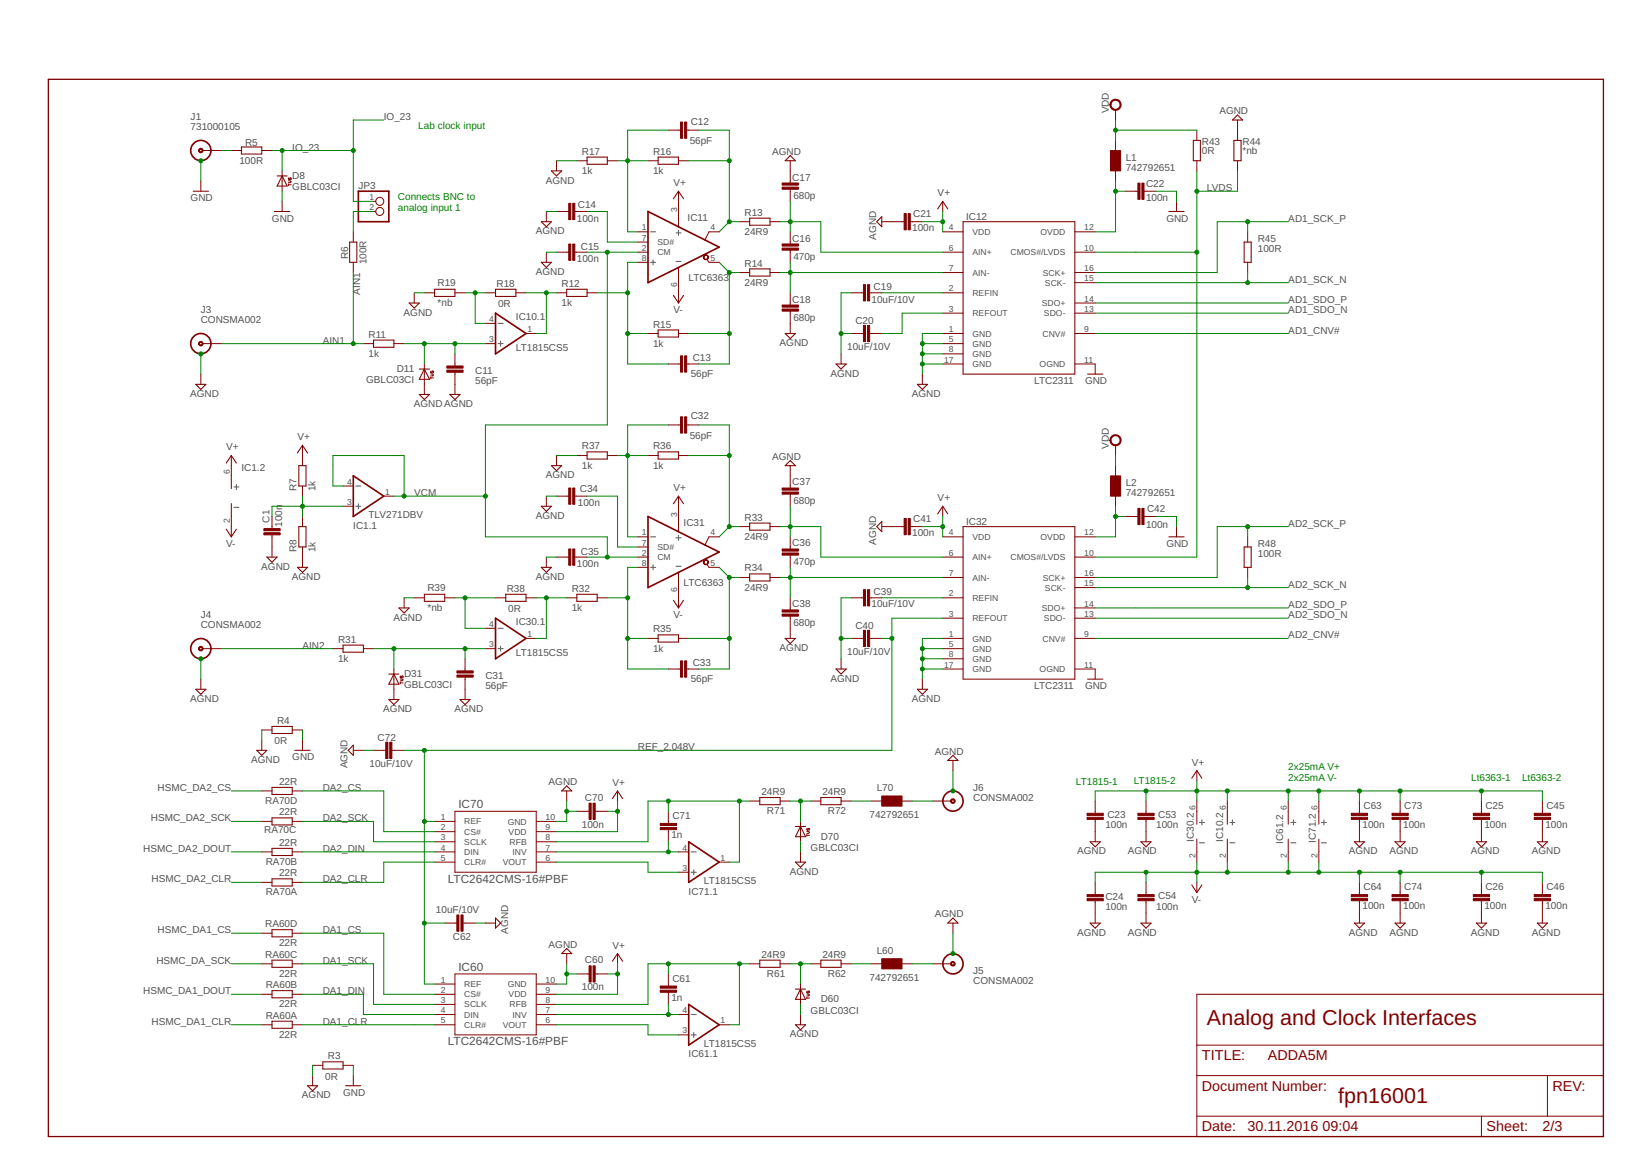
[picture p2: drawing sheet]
<svg xmlns="http://www.w3.org/2000/svg" width="297mm" height="210mm" viewBox="0 0 297 210" stroke-linecap="round" stroke-linejoin="round" font-family="sans-serif">
<g fill="none" stroke="#505050" stroke-width=".18">
<path d="M89.6 58.2h.9M117.1 41.7h.9M117.1 47.2h.9M117.5 46.7v.9M121.6 41.9h.9M121.6 47h.9M122.1 41.4v.9M89.6 61.8h.9M90.1 61.4v.9M42.1 91.2h.9M42.1 87.6h.9M42.5 87.1v1"/>
<path d="M64 91.1h.9M64 87.4h.9M64.5 90.6v.9M117.1 96.6h.9M121.6 96.7h.9M122.1 96.3v.9M89.6 116.7h.9M89.6 113h.9M90.1 116.2v.9M117.1 102h.9M117.5 101.6v.9M121.6 101.9h.9"/>
<path d="M124.4 156.9h.9M124.4 153.2h.9M124.8 156.4v1M215.8 151.6h.9M215.8 147.9h.9M216.2 147.5v.9M221.3 151.6h.9M221.3 147.9h.9M221.7 147.5v.9M232.2 151.6h1M232.2 147.9h1M232.7 147.5v.9"/>
<path d="M237.7 151.6h.9M237.7 147.9h.9M238.2 147.5v.9M124.4 186.1h.9M124.4 182.5h.9M124.8 185.7v.9"/>
</g>
<g fill="none" stroke="#800000" stroke-width=".18">
<path d="M200.7 19.8v1.8M36.1 32.6v1.8M36.4 27.1h3.4M41.6 27.1h1.8M47.1 27.1h1.8M50.8 30.7v3.7M50.8 36.2v1.8M51.9 33.2h.5M51.9 33.1v.3M51.9 32.5h.3l.2 .2-.2 .2h-.3M52 32l-.1 .2 .2 .1 .2-.3v.3M67.2 38h.4"/>
<path d="M67.2 36.2h.4M98.3 38v1.9M100.1 28.9v1.8M100.1 38h2.2M103.4 38h2.2M103.8 28.9h1.8M109.3 28.9h1.8M116.6 28.9h1.8M120.2 23.4h2.2M122.1 34.4v6.4M122.1 28.9h1.8M123.5 23.4h2.2"/>
<path d="M133 39.9h1.9M138.5 39.9h1.9M142.2 28.9v4M142.2 34v2.2M158.6 39.9h4.1M163.8 39.9h2.1M169.6 36.2v1.8M200.7 25.3v1.8M200.7 30.7v1.9M202.5 34.4h2.2M205.8 34.4h2.2M211.7 36.2v1.8"/>
<path d="M215.3 23.4v1.9M215.3 28.9v1.8M222.7 21.6v3.7M222.7 28.9v1.8M63.6 41.7v1.8M63.6 47.2v1.8M74.5 52.7v1.8M76.3 52.7h1.9M81.9 52.7h1.8M87.3 52.7h1.9M87.3 58.2h1.9M92.8 52.7h1.8"/>
<path d="M94.6 60h1.9M98.3 45.4v1.8M100.1 45.4h2.2M100.1 52.7h1.9M103.4 45.4h2.2M105.6 52.7h1.8M114.8 45.4h1.8M114.8 41.7h1.8M114.8 47.2h1.8M114.8 43.5h1.8M116.6 60h1.8M122.1 60h1.8"/>
<path d="M122.1 48.1v6.4M127.2 46.6l.4 .6h1.8M129.4 41.7h-1.8l-.8 1.5M133 49h1.9M138.5 49h1.9M142.2 41.7v2.2M142.2 45v2.2M142.2 52.7v2.2M142.2 56v4M153.2 52.7h2.1M153.2 60h2.1M156.4 52.7h2.2"/>
<path d="M156.4 60h2.2M169.6 45.4h3.7M169.6 49h3.7M169.6 52.7h3.7M169.6 56.3h3.7M169.6 60h3.7M169.6 41.7h3.7M193.4 45.4h3.6M193.4 49h3.6M193.4 56.3h3.6M193.4 60h3.6M193.4 41.7h3.6"/>
<path d="M193.4 50.8h3.6M193.4 54.5h3.6M224.5 41.7v1.8M224.5 47.2v1.8M36.1 67.3v1.8M36.4 61.8h3.4M65.4 61.8h1.8M70.9 61.8h1.8M76.3 65.5v5.5M77.5 68h.5M77.5 67.8v.3M77.5 67.3h.3l.2 .1-.2 .2h-.3"/>
<path d="M77.6 66.7v.4l.2-.4 .2 .1-.1 .3M81.9 63.6v2.2M81.9 66.9v4.1M87.3 61.8h1.9M120.2 65.5h2.2M120.2 76.4h2.2M123.5 65.5h2.2M123.5 76.4h2.2M151.3 63.6v1.9M165.9 67.3v1.8M169.6 61.8h3.7M169.6 63.6h3.7"/>
<path d="M169.6 65.5h3.7M193.4 65.5h3.6v1.8M41.6 81.9v6M41.6 90.6v6M48.9 92.9v2.2M48.9 96.2v4M54.4 80.1v3.7M54.4 87.4v1.8M54.4 92.9v1.8M54.4 98.4v3.6M61.7 91.1h1.9M61.7 87.4h1.9"/>
<path d="M69 89.2h1.9M98.3 89.2v1.9M100.1 81.9v1.9M100.1 89.2h2.2M103.4 89.2h2.2M103.8 81.9h1.8M109.3 81.9h1.8M114.8 96.6h1.8M114.8 98.4h1.8M116.6 81.9h1.8M122.1 89.2v6.4M122.1 81.9h1.8"/>
<path d="M129.4 96.6h-1.8l-.8 1.4M133 94.7h1.9M138.5 94.7h1.9M142.2 83.8v4M142.2 88.9v2.2M142.2 96.6v2.1M142.2 99.8v2.2M158.6 94.7h4.1M163.8 94.7h2.1M169.6 91.1v1.8M169.6 96.6h3.7M193.4 96.6h3.6"/>
<path d="M200.7 80.1v1.8M200.7 83.8v1.8M200.7 89.2v1.9M202.5 92.9h2.2M205.8 92.9h2.2M211.7 94.7v1.9M224.5 96.6v1.8M36.4 116.7h3.4M59.9 116.7h1.8M65.4 116.7h1.8M72.7 107.5v1.8M74.5 107.5h1.8"/>
<path d="M80 107.5h1.9M83.7 118.5v2.2M87.3 116.7h1.9M87.3 113h1.9M89.2 107.5h1.8M94.6 107.5h1.9M94.6 114.8h1.9M98.3 100.2v1.8M100.1 100.2h2.2M102 107.5h1.8M103.4 100.2h2.2M107.4 107.5h1.9"/>
<path d="M114.8 100.2h1.8M114.8 102h1.8M116.6 114.8h1.8M122.1 103v6.3M122.1 114.8h1.8M127.2 101.5l.4 .5h1.8M133 103.9h1.9M138.5 103.9h1.9M142.2 107.5v2.2M142.2 110.8v4M151.3 118.5v1.8M153.2 107.5h2.1"/>
<path d="M153.2 114.8h2.1M156.4 107.5h2.2M156.4 114.8h2.2M169.6 116.7h3.7M169.6 100.2h3.7M169.6 103.9h3.7M169.6 107.5h3.7M169.6 111.2h3.7M169.6 114.8h3.7M169.6 118.5h3.7M193.4 100.2h3.6M193.4 103.9h3.6"/>
<path d="M193.4 111.2h3.6M193.4 114.8h3.6M193.4 105.7h3.6M193.4 109.3h3.6M224.5 102v1.9M36.1 122.2v1.8M47.1 133.1v1.9M47.1 131.3h1.8M52.6 131.3h1.8M54.4 133.1v1.9M63.6 135h1.8M67.2 135h2.2"/>
<path d="M70.5 135h2.2M70.9 120.3v5.5M72 122.8h.5M72 122.7v.3M72 122.1h.3l.2 .2-.2 .1h-.3M72.1 121.6l-.1 .2 .2 .1 .2-.3v.3M83.7 121.8v4M120.2 120.3h2.2M123.5 120.3h2.2M165.9 122.2v1.8M169.6 120.3h3.7M171.4 136.8v1.8"/>
<path d="M193.4 120.3h3.6v1.9M215.3 138.6v1.8M47.1 147.7h1.8M47.1 153.2h1.8M47.1 142.3h1.8M47.1 158.7h1.8M52.6 147.7h1.8M52.6 153.2h1.8M52.6 142.3h1.8M52.6 158.7h1.8M78.2 147.7h3.7M78.2 149.6h3.7"/>
<path d="M78.2 151.4h3.7M78.2 153.2h3.7M78.2 155.1h3.7M81.9 145.9h14.6v11h-14.6zM96.5 147.7h3.6M96.5 149.6h3.6M96.5 151.4h3.6M96.5 153.2h3.6M96.5 155.1h3.6M102 142.3v1.8M103.8 145.9h2.2M107.1 145.9h2.2"/>
<path d="M111.1 142.3v1.8M120.2 145.9v2.2M120.2 149.2v2.2M122.1 153.2h1.8M122.1 156.9h1.8M129.4 155.1h1.8M134.9 144.1h1.8M140.4 144.1h1.8M144 147.7v3.7M144 153.2v1.9M145.2 150.2h.4M145.2 150.1v.3"/>
<path d="M145.2 149.5h.3l.1 .2-.1 .2h-.3M145.2 149v.2l.1 .1 .3-.3v.3M145.8 144.1h1.9M151.3 144.1h1.9M156.8 144.1h1.8M162.3 144.1h1.8M167.8 144.1h3.3M197 144.1v2.2M197 147.4v4M197 158.7v2.2M206.2 144.1v2.2M206.2 147.4v4"/>
<path d="M206.2 158.7v2.2M215.3 144.1v4.2M215.3 150.9v4.2M215.3 158.7v1.8M220.8 144.1v4.2M220.8 150.9v4.2M231.8 144.1v4.2M231.8 150.9v4.2M237.3 144.1v4.2M237.3 150.9v4.2M244.6 144.1v2.2M244.6 147.4v4"/>
<path d="M244.6 158.7v2.2M251.9 144.1v2.2M251.9 147.4v4M251.9 158.7v2.2M266.5 144.1v2.2M266.5 147.4v4M266.5 158.7v2.2M277.5 144.1v2.2M277.5 147.4v4M277.5 158.7v2.2M47.1 178.8h1.8M47.1 173.4h1.8"/>
<path d="M47.1 167.9h1.8M52.6 178.8h1.8M52.6 173.4h1.8M52.6 167.9h1.8M78.2 177h3.7M78.2 178.8h3.7M80 166h2.2M81.9 175.2h14.6v10.9h-14.6zM83.3 166h2.2M87.3 166h1.9M96.5 177h3.6M96.5 178.8h3.6"/>
<path d="M102 171.5v1.9M103.8 175.2h2.2M107.1 175.2h2.2M111.1 171.5v1.9M120.2 175.2v2.2M120.2 178.5v2.2M134.9 173.4h1.8M140.4 173.4h1.8M144 177v3.7M145.2 179.3v.4M145.2 179.5h.4M145.2 178.8h.3l.1 .2-.1 .1h-.3"/>
<path d="M145.2 178.3v.2l.1 .1 .3-.3v.3M145.8 173.4h1.9M151.3 173.4h1.9M156.8 173.4h1.8M162.3 173.4h1.8M167.8 173.4h3.3M171.4 166v1.9M197 162v4M206.2 162v4M215.3 178.8h73.2v25.6h-73.2zM244.6 162v4M251.9 162v4"/>
<path d="M266.5 162v4M277.5 162v4M47.1 184.3h1.8M52.6 184.3h1.8M56.2 193.5v1.8M56.2 191.6h1.9M61.7 191.6h1.9M63.6 193.5v1.8M78.2 180.7h3.7M78.2 182.5h3.7M78.2 184.3h3.7M96.5 180.7h3.6"/>
<path d="M96.5 182.5h3.6M96.5 184.3h3.6M122.1 182.5h1.8M122.1 186.1h1.8M129.4 184.3h1.8M144 182.5v1.8M215.3 193.5h73.2M215.3 188h73.2M278.4 193.5v7.3M215.3 200.8h73.2M266.5 200.8v3.6"/>
<circle cx="68.3" cy="38" r=".72"/>
<circle cx="68.3" cy="36.2" r=".72"/>
</g>
<path d="M8.7 14.3h279.8v190.1h-279.8z" fill="none" stroke="#800000" stroke-width=".23"/>
<g fill="none" stroke="#800000" stroke-width=".3">
<path d="M64.5 34.4h5.5v5.5h-5.5zM116.6 38l12.8 6.4-12.8 6.4zM89.2 56.3l5.4 3.7-5.4 3.6zM63.6 85.6l5.4 3.6-5.4 3.7zM116.6 92.9l12.8 6.4-12.8 6.4zM89.2 111.2l5.4 3.6-5.4 3.7zM123.9 151.4l5.5 3.7-5.5 3.6zM123.9 180.7l5.5 3.6-5.5 3.7z"/>
<circle cx="36.1" cy="27.1" r="1.82"/>
<circle cx="36.1" cy="61.8" r="1.82"/>
<circle cx="36.1" cy="116.7" r="1.82"/>
<circle cx="171.4" cy="144.1" r="1.82"/>
<circle cx="171.4" cy="173.4" r="1.82"/>
</g>
<g fill="#800000" stroke="#800000" stroke-width=".18">
<path d="M171.2 143.7a.42 .42 0 0 1 .6 .2 .42 .42 0 0 1-.3 .6 .42 .42 0 0 1-.5-.4h.2a.23 .23 0 0 1 .3-.2 .23 .23 0 0 1 .1 .4 .23 .23 0 0 1-.4-.1v-.1h-.2z" fill-rule="evenodd"/>
<path d="M35.8 61.6a.42 .42 0 0 1 .6-.1 .42 .42 0 0 1-.1 .7 .42 .42 0 0 1-.6-.4h.2a.23 .23 0 0 1 .3-.2 .23 .23 0 0 1 .1 .4 .23 .23 0 0 1-.4-.1l-.2-.1z" fill-rule="evenodd"/>
<path d="M35.9 116.3a.42 .42 0 0 1 .6 .2 .42 .42 0 0 1-.3 .6 .42 .42 0 0 1-.5-.4h.2a.23 .23 0 0 1 .3-.2 .23 .23 0 0 1 .1 .3 .23 .23 0 0 1-.4 0l-.2-.1z" fill-rule="evenodd"/>
<path d="M171.2 173a.42 .42 0 0 1 .6 .2 .42 .42 0 0 1-.3 .5 .42 .42 0 0 1-.5-.3h.2a.23 .23 0 0 1 .3-.3 .23 .23 0 0 1 .2 .3 .23 .23 0 0 1-.3 .2l-.2-.2h-.2z" fill-rule="evenodd"/>
<path d="M200.1 18.1a1.01 1.01 0 0 1 1.5 .3 1.01 1.01 0 0 1-.7 1.4 1.01 1.01 0 0 1-1.2-1h.2a.82 .82 0 0 1 1.1-.7 .82 .82 0 0 1 .2 1.3 .82 .82 0 0 1-1.3-.3v-.3h-.2v-.3z" fill-rule="evenodd"/>
<path d="M126.7 45.9a.47 .47 0 0 1 .7 .2 .47 .47 0 0 1-.3 .6 .47 .47 0 0 1-.6-.4h.2a.35 .35 0 0 1 .5-.3 .35 .35 0 0 1 0 .6 .35 .35 0 0 1-.5-.2l-.2-.1z" fill-rule="evenodd"/>
<path d="M126.7 100.8a.47 .47 0 0 1 .7 .1 .47 .47 0 0 1-.3 .7 .47 .47 0 0 1-.6-.5h.2a.36 .36 0 0 1 .5-.3 .36 .36 0 0 1 .1 .6 .36 .36 0 0 1-.6-.1l-.2-.2z" fill-rule="evenodd"/>
<path d="M35.8 26.9a.42 .42 0 0 1 .6-.1 .42 .42 0 0 1-.1 .7 .42 .42 0 0 1-.6-.4h.2a.23 .23 0 0 1 .3-.2 .23 .23 0 0 1 .1 .3 .23 .23 0 0 1-.4 0l-.2-.1z" fill-rule="evenodd"/>
<path d="M200.1 78.4a1.01 1.01 0 0 1 1.5 .4 1.01 1.01 0 0 1-.7 1.4 1.01 1.01 0 0 1-1.2-1h.2a.82 .82 0 0 1 1.1-.8 .82 .82 0 0 1 .3 1.4 .82 .82 0 0 1-1.4-.4v-.2h-.2v-.3z" fill-rule="evenodd"/>
</g>
<g fill="#800000" stroke="#800000" stroke-width=".18">
<path d="M118.8 177.4h2.9v.3h-2.9z"/>
<path d="M118.8 178.1h2.9v.4h-2.9z"/>
<path d="M243.1 146.3h2.9v.4h-2.9z"/>
<path d="M243.1 147h2.9v.4h-2.9z"/>
<path d="M243.1 160.9h2.9v.4h-2.9z"/>
<path d="M243.1 161.6h2.9v.4h-2.9z"/>
<path d="M158.6 172.4h3.7v1.9h-3.7z"/>
<path d="M118.8 148.1h2.9v.4h-2.9z"/>
<path d="M118.8 148.8h2.9v.4h-2.9z"/>
<path d="M158.6 143.2h3.7v1.8h-3.7z"/>
<path d="M122.4 64h.4v2.9h-.4z"/>
<path d="M123.2 64h.3v2.9h-.3z"/>
<path d="M122.4 21.9h.4v3h-.4z"/>
<path d="M123.2 21.9h.3v3h-.3z"/>
<path d="M265.1 146.3h2.9v.4h-2.9z"/>
<path d="M265.1 147h2.9v.4h-2.9z"/>
<path d="M265.1 160.9h2.9v.4h-2.9z"/>
<path d="M265.1 161.6h2.9v.4h-2.9z"/>
<path d="M204.7 146.3h2.9v.4h-2.9z"/>
<path d="M204.7 147h2.9v.4h-2.9z"/>
<path d="M195.6 160.9h2.9v.4h-2.9z"/>
<path d="M195.6 161.6h2.9v.4h-2.9z"/>
<path d="M122.4 118.9h.4v2.9h-.4z"/>
<path d="M123.2 118.9h.3v2.9h-.3z"/>
<path d="M122.4 75h.4v2.9h-.4z"/>
<path d="M123.2 75h.3v2.9h-.3z"/>
<path d="M155.3 51.2h.4v2.9h-.4z"/>
<path d="M156.1 51.2h.4v2.9h-.4z"/>
<path d="M155.3 58.5h.4v2.9h-.4z"/>
<path d="M156.1 58.5h.4v2.9h-.4z"/>
<path d="M140.7 43.9h2.9v.4h-2.9z"/>
<path d="M140.7 44.6h2.9v.4h-2.9z"/>
<path d="M140.7 98.7h2.9v.4h-2.9z"/>
<path d="M140.7 99.5h2.9v.3h-2.9z"/>
<path d="M155.3 106.1h.4v2.9h-.4z"/>
<path d="M156.1 106.1h.4v2.9h-.4z"/>
<path d="M155.3 113.4h.4v2.9h-.4z"/>
<path d="M156.1 113.4h.4v2.9h-.4z"/>
<path d="M102.3 36.6h.4v2.9h-.4z"/>
<path d="M103 36.6h.4v2.9h-.4z"/>
<path d="M102.3 87.8h.4v2.9h-.4z"/>
<path d="M103 87.8h.4v2.9h-.4z"/>
<path d="M69.4 133.5h.4v2.9h-.4z"/>
<path d="M70.1 133.5h.4v2.9h-.4z"/>
<path d="M82.9 164.6h.4v2.9h-.4z"/>
<path d="M82.2 164.6h.4v2.9h-.4z"/>
<path d="M82.2 121.4h2.9v.4h-2.9z"/>
<path d="M82.2 120.7h2.9v.4h-2.9z"/>
<path d="M80.4 66.6h2.9v.4h-2.9z"/>
<path d="M80.4 65.8h2.9v.4h-2.9z"/>
<path d="M140.7 87.8h2.9v.4h-2.9z"/>
<path d="M140.7 88.5h2.9v.4h-2.9z"/>
<path d="M140.7 109.7h2.9v.4h-2.9z"/>
<path d="M140.7 110.4h2.9v.4h-2.9z"/>
<path d="M140.7 32.9h2.9v.4h-2.9z"/>
<path d="M140.7 33.7h2.9v.3h-2.9z"/>
<path d="M140.7 55.6h2.9v.4h-2.9z"/>
<path d="M140.7 54.9h2.9v.3h-2.9z"/>
<path d="M103 43.9h.4v2.9h-.4z"/>
<path d="M102.3 43.9h.4v2.9h-.4z"/>
<path d="M103 98.7h.4v3h-.4z"/>
<path d="M102.3 98.7h.4v3h-.4z"/>
<path d="M106.7 144.5h.4v2.9h-.4z"/>
<path d="M106 144.5h.4v2.9h-.4z"/>
<path d="M106.7 173.7h.4v2.9h-.4z"/>
<path d="M106 173.7h.4v2.9h-.4z"/>
<path d="M163.4 93.3h.4v2.9h-.4z"/>
<path d="M162.7 93.3h.3v2.9h-.3z"/>
<path d="M163.4 38.4h.4v2.9h-.4z"/>
<path d="M162.7 38.4h.3v2.9h-.3z"/>
<path d="M204.7 32.9h.4v3h-.4z"/>
<path d="M205.4 32.9h.4v3h-.4z"/>
<path d="M204.7 91.4h.4v3h-.4z"/>
<path d="M205.4 91.4h.4v3h-.4z"/>
<path d="M276 146.3h3v.4h-3z"/>
<path d="M276 147h3v.4h-3z"/>
<path d="M276 160.9h3v.4h-3z"/>
<path d="M276 161.6h3v.4h-3z"/>
<path d="M199.8 27.1h1.8v3.6h-1.8z"/>
<path d="M199.8 85.6h1.8v3.6h-1.8z"/>
<path d="M195.6 146.3h2.9v.4h-2.9z"/>
<path d="M195.6 147h2.9v.4h-2.9z"/>
<path d="M204.7 160.9h2.9v.4h-2.9z"/>
<path d="M204.7 161.6h2.9v.4h-2.9z"/>
<path d="M250.4 146.3h3v.4h-3z"/>
<path d="M250.4 147h3v.4h-3z"/>
<path d="M250.4 160.9h3v.4h-3z"/>
<path d="M250.4 161.6h3v.4h-3z"/>
<path d="M47.5 95.1h2.9v.4h-2.9z"/>
<path d="M47.5 95.8h2.9v.4h-2.9z"/>
</g>
<g fill="none" stroke="#800000" stroke-width=".19">
<path d="M34.8 34.4h2.7M43.4 26.4h3.7v1.3h-3.7zM49.4 38h2.7M49.8 31.6h1.9M50.8 31.6l.9 1.9h-1.9zM97.4 39.9h1.8l-.9 .9zM99.2 30.7h1.8l-.9 .9zM105.6 28.3h3.7v1.2h-3.7zM118.4 28.3h3.7v1.2h-3.7zM121.2 35.8l.9-1.4 .9 1.4M134.9 39.2h3.6v1.3h-3.6zM142.2 28l.9 .9h-1.8z"/>
<path d="M158.6 39v1.8l-.9-.9zM168.7 37.6l.9-1.4 .9 1.4M173.3 39.9h20.1v27.4h-20.1zM210.3 38h2.7M214.7 25.3h1.3v3.6h-1.3zM221.7 21.6l1-.9 .9 .9zM222 25.3h1.3v3.6h-1.3zM62.9 43.5h1.3v3.7h-1.3zM73.6 54.5h1.8l-.9 .9zM78.2 52h3.7v1.3h-3.7zM89.2 52h3.6v1.3h-3.6zM97.4 47.2h1.8l-.9 .9z"/>
<path d="M102 52h3.6v1.3h-3.6zM118.4 59.4h3.7v1.2h-3.7zM121.2 53.1l.9 1.4 .9-1.4M134.9 48.4h3.6v1.3h-3.6zM141.3 60h1.8l-.9 .9zM223.8 43.5h1.3v3.7h-1.3zM35.2 69.1h1.8l-.9 .9zM67.2 61.2h3.7v1.3h-3.7zM75.4 66.4h1.9M75.4 71h1.9l-1 .9zM76.3 66.4l1 1.8h-1.9zM80.9 71h1.9l-.9 .9z"/>
<path d="M150.4 65.5h1.9l-1 .9zM165 69.1h1.9l-1 .9zM195.7 67.3h2.7M40.7 83.3l.9-1.4 .9 1.4M40.7 95.2l.9 1.4 .9-1.4M53.5 81.5l.9-1.4 .9 1.4M53.8 94.7h1.3v3.7h-1.3zM53.8 83.8h1.3v3.6h-1.3zM97.4 91.1h1.8l-.9 .9zM99.2 83.8h1.8l-.9 .9zM105.6 81.3h3.7v1.3h-3.7zM118.4 81.3h3.7v1.3h-3.7z"/>
<path d="M121.2 90.6l.9-1.4 .9 1.4M134.9 94.1h3.6v1.3h-3.6zM142.2 82.8l.9 1h-1.8zM158.6 93.8v1.8l-.9-.9zM168.7 92.4l.9-1.3 .9 1.3M173.3 94.7h20.1v27.5h-20.1zM210.3 96.6h2.7M223.8 98.4h1.3v3.6h-1.3zM48 100.2h1.8l-.9 .9zM53.5 102h1.8l-.9 1zM61.7 116h3.7v1.3h-3.7zM71.8 109.3h1.8l-.9 1z"/>
<path d="M76.3 106.9h3.7v1.3h-3.7zM91 106.9h3.6v1.3h-3.6zM97.4 102h1.8l-.9 1zM103.8 106.9h3.6v1.3h-3.6zM118.4 114.2h3.7v1.3h-3.7zM121.2 108l.9 1.3 .9-1.3M134.9 103.2h3.6v1.3h-3.6zM141.3 114.8h1.8l-.9 1zM35.2 124h1.8l-.9 .9zM46.2 135h1.8l-.9 .9zM48.9 130.7h3.7v1.2h-3.7zM53 135h2.8"/>
<path d="M63.6 134v1.9l-1-.9zM70 125.8h1.8l-.9 .9zM70 121.2h1.8M70.9 121.2l.9 1.9h-1.8zM82.8 125.8h1.8l-.9 .9zM150.4 120.3h1.9l-1 .9zM165 124h1.9l-1 .9zM170.5 136.8l.9-.9 1 .9zM195.7 122.2h2.7M214.4 140l.9-1.4 .9 1.4M48.9 147.1h3.7v1.3h-3.7zM48.9 141.6h3.7v1.3h-3.7z"/>
<path d="M48.9 152.6h3.7v1.3h-3.7zM48.9 158.1h3.7v1.3h-3.7zM102 141.4l.9 .9h-1.9zM110.2 143.6l.9-1.3 .9 1.3M136.7 143.4h3.7v1.3h-3.7zM143.1 155.1h1.8l-.9 .9zM143.1 148.7h1.8M144 148.7l.9 1.8h-1.8zM147.7 143.4h3.6v1.3h-3.6zM196.1 151.4h1.9l-1 .9zM205.3 151.4h1.8l-.9 .9zM214.4 159.2l.9 1.3 .9-1.3"/>
<path d="M243.7 151.4h1.8l-.9 .9zM251 151.4h1.8l-.9 .9zM265.6 151.4h1.8l-.9 .9zM276.6 151.4h1.8l-.9 .9zM48.9 172.7h3.7v1.3h-3.7zM48.9 167.2h3.7v1.3h-3.7zM48.9 178.2h3.7v1.3h-3.7zM89.2 165.1l.9 .9-.9 .9zM102 170.6l.9 .9h-1.9zM110.2 172.9l.9-1.4 .9 1.4M136.7 172.7h3.7v1.3h-3.7zM143.1 177.9h1.8"/>
<path d="M144 177.9l.9 1.8h-1.8zM147.7 172.7h3.6v1.3h-3.6zM170.5 166l.9-.9 1 .9zM196.1 166h1.9l-1 .9zM205.3 166h1.8l-.9 .9zM243.7 166h1.8l-.9 .9zM251 166h1.8l-.9 .9zM265.6 166h1.8l-.9 .9zM276.6 166h1.8l-.9 .9zM48.9 183.7h3.7v1.3h-3.7zM55.3 195.3h1.8l-.9 .9zM58.1 191h3.6v1.3h-3.6z"/>
<path d="M62.2 195.3h2.7M143.1 184.3h1.8l-.9 .9z"/>
</g>
<g fill="none" stroke="#008000" stroke-width=".18">
<path d="M36.1 28.9v3.7M39.8 27.1h1.8M48.9 27.1h14.7M50.8 27.1v3.6M50.8 34.4v1.8M67.2 38h-3.6v3.7M69 21.6h-5.4v14.6h3.6M98.3 38h1.8M100.1 28.9h3.7M105.6 38h3.7v5.5h5.5M111.1 28.9h5.5M120.2 23.4h-7.3v18.3h1.9"/>
<path d="M123.9 28.9h7.3M125.7 23.4h5.5v16.5M131.2 39.9h1.8M131.2 39.9l-1.8 1.8M140.4 39.9h7.3v5.5h21.9M142.2 36.2v5.5M165.9 39.9h3.7M169.6 38v3.7M200.7 21.6v3.7M200.7 32.6v9.1h-3.7M200.7 23.4h14.6M200.7 34.4h1.8"/>
<path d="M208 34.4h3.7v1.8M215.3 30.7v69.5h-18.3M222.7 30.7v3.7h-7.4M224.5 39.9v1.8M231.8 39.9h-12.8v9.1h-22M63.6 49v12.8M74.5 52.7h1.8M83.7 52.7h3.6M85.5 52.7v5.5h1.8M94.6 52.7h5.5M98.3 52.7v7.3h-1.8M98.3 45.4h1.8"/>
<path d="M105.6 45.4h9.2M107.4 52.7h5.5M109.3 45.4v31h-22v20.2h22v3.6M112.9 60h3.7M114.8 47.2h-1.9v18.3h7.3M123.9 60h7.3M129.4 47.2l1.8 1.8M131.2 49v16.5h-5.5M131.2 49h1.8M140.4 49h29.2M142.2 47.2v5.5M151.3 60h1.9"/>
<path d="M153.2 52.7h-1.9v10.9M158.6 52.7h11M169.6 56.3h-7.3v3.7h-3.7M169.6 60h-3.7v7.3M197 60h34.8M197 45.4h18.3M197 56.3h34.8M197 54.5h34.8M197 50.8h34.8M224.5 49v1.8M36.1 63.6v3.7M39.8 61.8h25.6"/>
<path d="M72.7 61.8h14.6M76.3 61.8v3.7M81.9 61.8v1.8M120.2 76.4h-7.3v20.2h1.9M125.7 76.4h5.5v18.3M165.9 65.5h3.7M165.9 63.6h3.7M165.9 61.8h3.7M54.4 89.2v3.7M61.7 87.4h-1.8v-5.5h12.8v7.3M61.7 91.1h-12.8v1.8M70.9 89.2h16.4"/>
<path d="M98.3 89.2h1.8M100.1 81.9h3.7M105.6 89.2h5.5v9.2h3.7M111.1 81.9h5.5M123.9 81.9h7.3M131.2 94.7h1.8M131.2 94.7l-1.8 1.9M140.4 94.7h7.3v5.5h21.9M142.2 91.1v5.5M165.9 94.7h3.7M169.6 92.9v3.7M200.7 81.9v1.9"/>
<path d="M200.7 91.1v5.5h-3.7M200.7 92.9h1.8M208 92.9h3.7v1.8M224.5 94.7v1.9M231.8 94.7h-12.8v9.2h-22M36.1 118.5v3.7M39.8 116.7h20.1M67.2 116.7h20.1M70.9 116.7v3.6M72.7 107.5h1.8M81.9 107.5h7.3M83.7 107.5v5.5h3.6"/>
<path d="M83.7 116.7v1.8M96.5 107.5h5.5M98.3 107.5v7.3h-1.8M98.3 100.2h1.8M105.6 100.2h9.2M109.3 107.5h3.6M112.9 114.8h3.7M114.8 102h-1.9v18.3h7.3M123.9 114.8h7.3M129.4 102l1.8 1.9M131.2 103.9v16.4h-5.5M131.2 103.9h1.8"/>
<path d="M140.4 103.9h29.2M142.2 102v5.5M151.3 114.8h1.9M153.2 107.5h-1.9v11M158.6 114.8h1.9M158.6 107.5h11M165.9 118.5h3.7M165.9 116.7h3.7M169.6 114.8h-3.7v7.4M169.6 111.2h-9.1v23.8h-87.8M197 114.8h34.8M197 111.2h34.8"/>
<path d="M197 109.3h34.8M197 105.7h34.8M224.5 103.9v1.8M47.1 131.3v1.8M54.4 131.3v1.8M65.4 135h1.8M76.3 135v42h1.9M165.9 120.3h3.7M171.4 138.6v3.7M41.6 147.7h5.5M41.6 142.3h5.5M41.6 153.2h5.5"/>
<path d="M41.6 158.7h5.5M54.4 147.7h12.8v3.7h11M54.4 142.3h14.6v7.3h9.2M54.4 153.2h23.8M76.3 147.7h1.9M78.2 155.1h-9.2v3.6h-14.6M100.1 155.1h16.5v1.8h5.5M100.1 153.2h22M102 144.1v3.6h-1.9M102 145.9h1.8M109.3 145.9h1.8M111.1 144.1v5.5h-11"/>
<path d="M120.2 144.1v1.8M120.2 151.4v1.8M133 144.1v11h-1.8M134.9 144.1h-18.3v7.3h-16.5M142.2 144.1h3.6M144 144.1v3.6M144 151.4v1.8M153.2 144.1h3.6M164.1 144.1h3.7M197 158.7v-1.8h80.5v1.8M197 144.1v-1.8h80.5v1.8M206.2 142.3v1.8"/>
<path d="M206.2 156.9v1.8M215.3 140.4v3.7M215.3 155.1v3.6M220.8 142.3v1.8M220.8 155.1v1.8M231.8 142.3v1.8M231.8 155.1v1.8M237.3 142.3v1.8M237.3 155.1v1.8M244.6 142.3v1.8M244.6 156.9v1.8M251.9 142.3v1.8"/>
<path d="M251.9 156.9v1.8M266.5 142.3v1.8M266.5 156.9v1.8M41.6 173.4h5.5M41.6 178.8h5.5M41.6 167.9h5.5M54.4 178.8h11v3.7h12.8M54.4 173.4h12.8v7.3h11M54.4 167.9h14.6v10.9h9.2M76.3 166h3.7M85.5 166h1.8M102 173.4v3.6h-1.9"/>
<path d="M102 175.2h1.8M109.3 175.2h1.8M111.1 173.4v5.4h-11M120.2 173.4v1.8M133 173.4v10.9h-1.8M134.9 173.4h-18.3v7.3h-16.5M142.2 173.4h3.6M144 173.4v3.6M153.2 173.4h3.6M164.1 173.4h3.7M171.4 167.9v3.6M41.6 184.3h5.5"/>
<path d="M54.4 184.3h23.8M56.2 191.6v1.9M63.6 191.6v1.9M100.1 184.3h16.5v1.8h5.5M100.1 182.5h22M120.2 180.7v1.8M144 180.7v1.8"/>
</g>
<g fill="#008000" stroke="#008000" stroke-width=".18">
<circle cx="120.2" cy="182.5" r=".36"/>
<circle cx="120.2" cy="173.4" r=".36"/>
<circle cx="133" cy="173.4" r=".36"/>
<circle cx="102" cy="145.9" r=".36"/>
<circle cx="165.9" cy="65.5" r=".36"/>
<circle cx="165.9" cy="63.6" r=".36"/>
<circle cx="165.9" cy="61.8" r=".36"/>
<circle cx="165.9" cy="120.3" r=".36"/>
<circle cx="165.9" cy="118.5" r=".36"/>
<circle cx="165.9" cy="116.7" r=".36"/>
<circle cx="151.3" cy="60" r=".36"/>
<circle cx="151.3" cy="114.8" r=".36"/>
<circle cx="102" cy="175.2" r=".36"/>
<circle cx="36.1" cy="63.6" r=".36"/>
<circle cx="36.1" cy="118.5" r=".36"/>
<circle cx="171.4" cy="171.5" r=".36"/>
<circle cx="171.4" cy="142.3" r=".36"/>
<circle cx="200.7" cy="23.4" r=".36"/>
<circle cx="144" cy="173.4" r=".36"/>
<circle cx="215.3" cy="156.9" r=".36"/>
<circle cx="266.5" cy="156.9" r=".36"/>
<circle cx="220.8" cy="156.9" r=".36"/>
<circle cx="231.8" cy="156.9" r=".36"/>
<circle cx="237.3" cy="156.9" r=".36"/>
<circle cx="244.6" cy="156.9" r=".36"/>
<circle cx="251.9" cy="156.9" r=".36"/>
<circle cx="206.2" cy="156.9" r=".36"/>
<circle cx="215.3" cy="142.3" r=".36"/>
<circle cx="266.5" cy="142.3" r=".36"/>
<circle cx="220.8" cy="142.3" r=".36"/>
<circle cx="231.8" cy="142.3" r=".36"/>
<circle cx="237.3" cy="142.3" r=".36"/>
<circle cx="244.6" cy="142.3" r=".36"/>
<circle cx="206.2" cy="142.3" r=".36"/>
<circle cx="251.9" cy="142.3" r=".36"/>
<circle cx="169.6" cy="39.9" r=".36"/>
<circle cx="169.6" cy="94.7" r=".36"/>
<circle cx="111.1" cy="145.9" r=".36"/>
<circle cx="111.1" cy="175.2" r=".36"/>
<circle cx="120.2" cy="153.2" r=".36"/>
<circle cx="120.2" cy="144.1" r=".36"/>
<circle cx="133" cy="144.1" r=".36"/>
<circle cx="144" cy="144.1" r=".36"/>
<circle cx="98.3" cy="52.7" r=".36"/>
<circle cx="76.3" cy="61.8" r=".36"/>
<circle cx="81.9" cy="61.8" r=".36"/>
<circle cx="112.9" cy="28.9" r=".36"/>
<circle cx="131.2" cy="39.9" r=".36"/>
<circle cx="131.2" cy="28.9" r=".36"/>
<circle cx="131.2" cy="49" r=".36"/>
<circle cx="131.2" cy="60" r=".36"/>
<circle cx="63.6" cy="61.8" r=".36"/>
<circle cx="142.2" cy="39.9" r=".36"/>
<circle cx="112.9" cy="52.7" r=".36"/>
<circle cx="112.9" cy="60" r=".36"/>
<circle cx="98.3" cy="107.5" r=".36"/>
<circle cx="70.9" cy="116.7" r=".36"/>
<circle cx="83.7" cy="116.7" r=".36"/>
<circle cx="112.9" cy="81.9" r=".36"/>
<circle cx="131.2" cy="94.7" r=".36"/>
<circle cx="131.2" cy="81.9" r=".36"/>
<circle cx="131.2" cy="103.9" r=".36"/>
<circle cx="131.2" cy="114.8" r=".36"/>
<circle cx="142.2" cy="94.7" r=".36"/>
<circle cx="142.2" cy="103.9" r=".36"/>
<circle cx="112.9" cy="107.5" r=".36"/>
<circle cx="112.9" cy="114.8" r=".36"/>
<circle cx="142.2" cy="49" r=".36"/>
<circle cx="76.3" cy="147.7" r=".36"/>
<circle cx="160.5" cy="114.8" r=".36"/>
<circle cx="76.3" cy="135" r=".36"/>
<circle cx="76.3" cy="166" r=".36"/>
<circle cx="36.1" cy="28.9" r=".36"/>
<circle cx="50.8" cy="27.1" r=".36"/>
<circle cx="63.6" cy="27.1" r=".36"/>
<circle cx="224.5" cy="94.7" r=".36"/>
<circle cx="215.3" cy="34.4" r=".36"/>
<circle cx="215.3" cy="45.4" r=".36"/>
<circle cx="224.5" cy="39.9" r=".36"/>
<circle cx="224.5" cy="50.8" r=".36"/>
<circle cx="224.5" cy="105.7" r=".36"/>
<circle cx="85.5" cy="52.7" r=".36"/>
<circle cx="83.7" cy="107.5" r=".36"/>
<circle cx="200.7" cy="34.4" r=".36"/>
<circle cx="200.7" cy="92.9" r=".36"/>
<circle cx="72.7" cy="89.2" r=".36"/>
<circle cx="109.3" cy="100.2" r=".36"/>
<circle cx="109.3" cy="45.4" r=".36"/>
<circle cx="87.3" cy="89.2" r=".36"/>
<circle cx="54.4" cy="91.1" r=".36"/>
</g>
<g font-size="3.9" fill="#800000">
<text x="217.2" y="184.3">Analog and Clock Interfaces</text>
<text x="240.7" y="198.4">fpn16001</text>
</g>
<g font-size="2.6" fill="#800000">
<text x="216.2" y="190.7">TITLE:</text>
<text x="228.1" y="190.7">ADDA5M</text>
<text x="216.2" y="196.2">Document Number:</text>
<text x="279.3" y="196.2">REV:</text>
<text x="216.2" y="203.5">Date:</text>
<text x="224.5" y="203.5">30.11.2016</text>
<text x="238" y="203.5">09:04</text>
<text x="267.4" y="203.5">Sheet:</text>
<text x="277.5" y="203.5">2/3</text>
</g>
<g font-size="2.1" fill="#505050">
<text x="82.5" y="145.4">IC70</text>
<text x="80.5" y="158.7">LTC2642CMS-16#PBF</text>
<text x="82.5" y="174.6">IC60</text>
<text x="80.5" y="188">LTC2642CMS-16#PBF</text>
</g>
<g font-size="1.8" fill="#505050">
<text x="34.3" y="23.4">731000105</text>
<text x="34.3" y="21.6">J1</text>
<text x="69" y="21.6">IO_23</text>
<text x="124.3" y="22.4">C12</text>
<text x="199.5" y="20.4" transform="rotate(-90 199.5 20.4)">VDD</text>
<text x="219.4" y="20.6">AGND</text>
<text x="43.1" y="29.4">100R</text>
<text x="44.1" y="26.2">R5</text>
<text x="52.6" y="27.1">IO_23</text>
<text x="104.7" y="27.8">R17</text>
<text x="117.5" y="27.8">R16</text>
<text x="124.1" y="25.9">56pF</text>
<text x="138.9" y="27.9">AGND</text>
<text x="202.5" y="28.9">L1</text>
<text x="216.2" y="27.6">0R</text>
<text x="216.2" y="26">R43</text>
<text x="223.6" y="27.6">*nb</text>
<text x="223.6" y="26">R44</text>
<text x="52.6" y="34.2">GBLC03CI</text>
<text x="52.6" y="32.2">D8</text>
<text x="64.5" y="33.9">JP3</text>
<text x="98.2" y="33">AGND</text>
<text x="104.7" y="31.3">1k</text>
<text x="117.5" y="31.3">1k</text>
<text x="121.2" y="33.5">V+</text>
<text x="142.6" y="32.5">C17</text>
<text x="142.7" y="35.8">680p</text>
<text x="168.7" y="35.3">V+</text>
<text x="202.5" y="30.7">742792651</text>
<text x="206.2" y="33.7">C22</text>
<text x="217.2" y="34.4">LVDS</text>
<text x="34.3" y="36.2">GND</text>
<text x="48.9" y="39.9">GND</text>
<text x="103.8" y="39.9">100n</text>
<text x="104" y="37.5">C14</text>
<text x="123.7" y="39.7">IC11</text>
<text x="134" y="38.8">R13</text>
<text x="164.1" y="41.6">100n</text>
<text x="164.3" y="39">C21</text>
<text x="173.8" y="39.5">IC12</text>
<text x="206.2" y="36.1">100n</text>
<text x="209.8" y="39.9">GND</text>
<text x="231.8" y="39.9">AD1_SCK_P</text>
<text x="62.7" y="46.5" transform="rotate(-90 62.7 46.5)">R6</text>
<text x="65.9" y="47.6" transform="rotate(-90 65.9 47.6)">100R</text>
<text x="96.4" y="42.2">AGND</text>
<text x="103.8" y="47.2">100n</text>
<text x="104.5" y="44.9">C15</text>
<text x="134" y="42.3">24R9</text>
<text x="134" y="47.9">R14</text>
<text x="142.6" y="43.4">C16</text>
<text x="142.7" y="46.7">470p</text>
<text x="157.6" y="43.1" transform="rotate(-90 157.6 43.1)">AGND</text>
<text x="226.3" y="45.4">100R</text>
<text x="226.3" y="43.5">R45</text>
<text x="64.8" y="53" transform="rotate(-90 64.8 53)">AIN1</text>
<text x="78.7" y="51.4">R19</text>
<text x="89.3" y="51.6">R18</text>
<text x="96.4" y="49.5">AGND</text>
<text x="101" y="51.6">R12</text>
<text x="123.9" y="50.5">LTC6363</text>
<text x="134" y="51.4">24R9</text>
<text x="157.2" y="52.2">C19</text>
<text x="231.8" y="50.8">AD1_SCK_N</text>
<text x="36.1" y="58.2">CONSMA002</text>
<text x="36.1" y="56.3">J3</text>
<text x="72.6" y="56.8">AGND</text>
<text x="78.7" y="55">*nb</text>
<text x="89.6" y="55.2">0R</text>
<text x="92.8" y="57.6">IC10.1</text>
<text x="101" y="55">1k</text>
<text x="117.5" y="58.9">R15</text>
<text x="121.2" y="56.3">V-</text>
<text x="142.6" y="54.4">C18</text>
<text x="142.7" y="57.7">680p</text>
<text x="153.9" y="58.2">C20</text>
<text x="156.8" y="54.4">10uF/10V</text>
<text x="231.8" y="54.5">AD1_SDO_P</text>
<text x="231.8" y="60">AD1_CNV#</text>
<text x="231.8" y="56.3">AD1_SDO_N</text>
<text x="58.1" y="61.8">AIN1</text>
<text x="66.3" y="64.2">1k</text>
<text x="66.3" y="60.7">R11</text>
<text x="92.8" y="63.1">LT1815CS5</text>
<text x="117.5" y="62.4">1k</text>
<text x="124.6" y="65">C13</text>
<text x="140.3" y="62.3">AGND</text>
<text x="152.4" y="63">10uF/10V</text>
<text x="34.2" y="71.4">AGND</text>
<text x="65.8" y="69">GBLC03CI</text>
<text x="71.4" y="67">D11</text>
<text x="85.5" y="69.1">56pF</text>
<text x="85.5" y="67.3">C11</text>
<text x="124.3" y="67.8">56pF</text>
<text x="149.4" y="67.8">AGND</text>
<text x="164" y="71.4">AGND</text>
<text x="186.1" y="69.1">LTC2311</text>
<text x="195.2" y="69.1">GND</text>
<text x="74.4" y="73.2">AGNDAGND</text>
<text x="124.3" y="75.4">C32</text>
<text x="40.7" y="81">V+</text>
<text x="53.5" y="79.2">V+</text>
<text x="104.7" y="80.8">R37</text>
<text x="117.5" y="80.8">R36</text>
<text x="124.1" y="78.9">56pF</text>
<text x="138.9" y="82.7">AGND</text>
<text x="199.5" y="80.7" transform="rotate(-90 199.5 80.7)">VDD</text>
<text x="43.4" y="84.7">IC1.2</text>
<text x="53.3" y="88.3" transform="rotate(-90 53.3 88.3)">R7</text>
<text x="56.8" y="88.3" transform="rotate(-90 56.8 88.3)">1k</text>
<text x="74.5" y="89.2">VCM</text>
<text x="98.2" y="86">AGND</text>
<text x="104.3" y="88.5">C34</text>
<text x="104.7" y="84.3">1k</text>
<text x="117.5" y="84.3">1k</text>
<text x="121.2" y="88.3">V+</text>
<text x="142.6" y="87.3">C37</text>
<text x="202.5" y="89.2">742792651</text>
<text x="202.5" y="87.4">L2</text>
<text x="48.5" y="94" transform="rotate(-90 48.5 94)">C1</text>
<text x="50.8" y="94.7" transform="rotate(-90 50.8 94.7)">100n</text>
<text x="63.6" y="95.1">IC1.1</text>
<text x="66.3" y="93.3">TLV271DBV</text>
<text x="96.4" y="93.4">AGND</text>
<text x="104" y="91">100n</text>
<text x="123" y="94.5">IC31</text>
<text x="134" y="93.6">R33</text>
<text x="142.7" y="90.6">680p</text>
<text x="164.3" y="93.9">C41</text>
<text x="168.7" y="90.2">V+</text>
<text x="173.8" y="94.4">IC32</text>
<text x="206.2" y="95">100n</text>
<text x="206.4" y="92.1">C42</text>
<text x="231.8" y="94.7">AD2_SCK_P</text>
<text x="40.7" y="98.4">V-</text>
<text x="53.3" y="99.3" transform="rotate(-90 53.3 99.3)">R8</text>
<text x="56.8" y="99.3" transform="rotate(-90 56.8 99.3)">1k</text>
<text x="104.5" y="99.8">C35</text>
<text x="134" y="97.1">24R9</text>
<text x="142.6" y="98.3">C36</text>
<text x="142.7" y="101.6">470p</text>
<text x="157.6" y="98" transform="rotate(-90 157.6 98)">AGND</text>
<text x="164.1" y="96.5">100n</text>
<text x="209.8" y="98.4">GND</text>
<text x="226.3" y="100.2">100R</text>
<text x="226.3" y="98.4">R48</text>
<text x="47" y="102.5">AGND</text>
<text x="52.5" y="104.3">AGND</text>
<text x="76.9" y="106.3">R39</text>
<text x="91.2" y="106.4">R38</text>
<text x="96.4" y="104.3">AGND</text>
<text x="102.9" y="106.4">R32</text>
<text x="103.8" y="102">100n</text>
<text x="123" y="105.3">LTC6363</text>
<text x="134" y="106.2">24R9</text>
<text x="134" y="102.8">R34</text>
<text x="157.2" y="107.1">C39</text>
<text x="231.8" y="105.7">AD2_SCK_N</text>
<text x="36.1" y="113">CONSMA002</text>
<text x="36.1" y="111.2">J4</text>
<text x="70.8" y="111.6">AGND</text>
<text x="76.9" y="109.9">*nb</text>
<text x="91.4" y="110.1">0R</text>
<text x="92.8" y="112.5">IC30.1</text>
<text x="102.9" y="109.9">1k</text>
<text x="117.5" y="113.8">R35</text>
<text x="121.2" y="111.2">V-</text>
<text x="142.6" y="109.3">C38</text>
<text x="142.7" y="112.6">680p</text>
<text x="153.9" y="113.1">C40</text>
<text x="156.8" y="109.3">10uF/10V</text>
<text x="231.8" y="109.4">AD2_SDO_P</text>
<text x="231.8" y="111.2">AD2_SDO_N</text>
<text x="54.4" y="116.7">AIN2</text>
<text x="60.8" y="119">1k</text>
<text x="60.8" y="115.6">R31</text>
<text x="92.8" y="117.9">LT1815CS5</text>
<text x="117.5" y="117.2">1k</text>
<text x="124.6" y="119.9">C33</text>
<text x="140.3" y="117.1">AGND</text>
<text x="152.4" y="117.9">10uF/10V</text>
<text x="231.8" y="114.8">AD2_CNV#</text>
<text x="72.7" y="123.8">GBLC03CI</text>
<text x="72.7" y="121.8">D31</text>
<text x="87.3" y="124">56pF</text>
<text x="87.3" y="122.2">C31</text>
<text x="124.3" y="122.6">56pF</text>
<text x="149.4" y="122.6">AGND</text>
<text x="186.1" y="124">LTC2311</text>
<text x="195.2" y="124">GND</text>
<text x="34.2" y="126.3">AGND</text>
<text x="49.8" y="130.2">R4</text>
<text x="69" y="128.1">AGND</text>
<text x="81.8" y="128.1">AGND</text>
<text x="164" y="126.3">AGND</text>
<text x="45.2" y="137.2">AGND</text>
<text x="49.4" y="133.8">0R</text>
<text x="52.6" y="136.8">GND</text>
<text x="66.5" y="138">10uF/10V</text>
<text x="67.9" y="133.2">C72</text>
<text x="114.8" y="134.9">REF_2.048V</text>
<text x="168.2" y="135.8">AGND</text>
<text x="214.4" y="137.7">V+</text>
<text x="28.3" y="142.3">HSMC_DA2_CS</text>
<text x="50.2" y="141.2">22R</text>
<text x="58.1" y="142.3">DA2_CS</text>
<text x="62.5" y="138.2" transform="rotate(-90 62.5 138.2)">AGND</text>
<text x="98.7" y="141.2">AGND</text>
<text x="105.2" y="144">C70</text>
<text x="110.2" y="141.3">V+</text>
<text x="137" y="143">24R9</text>
<text x="148" y="143">24R9</text>
<text x="157.7" y="142.3">L70</text>
<text x="175.1" y="142.3">J6</text>
<text x="27.1" y="147.7">HSMC_DA2_SCK</text>
<text x="47.5" y="149.9">RA70C</text>
<text x="47.7" y="144.6">RA70D</text>
<text x="50.2" y="146.6">22R</text>
<text x="58.1" y="147.7">DA2_SCK</text>
<text x="104.7" y="148.8">100n</text>
<text x="121" y="147.3">C71</text>
<text x="138" y="146.4">R71</text>
<text x="149" y="146.4">R72</text>
<text x="156.4" y="147.2">742792651</text>
<text x="175.1" y="144.1">CONSMA002</text>
<text x="198.9" y="149">100n</text>
<text x="199.2" y="147.1">C23</text>
<text x="208" y="149">100n</text>
<text x="208.4" y="147.1">C53</text>
<text x="245.1" y="148.9">100n</text>
<text x="245.3" y="145.5">C63</text>
<text x="252.4" y="148.9">100n</text>
<text x="252.6" y="145.5">C73</text>
<text x="267.1" y="148.9">100n</text>
<text x="267.3" y="145.5">C25</text>
<text x="278" y="148.9">100n</text>
<text x="278.2" y="145.5">C45</text>
<text x="25.8" y="153.2">HSMC_DA2_DOUT</text>
<text x="47.8" y="155.6">RA70B</text>
<text x="50.2" y="152.1">22R</text>
<text x="58.1" y="153.2">DA2_DIN</text>
<text x="120.8" y="150.8">1n</text>
<text x="145.8" y="153.1">GBLC03CI</text>
<text x="147.7" y="151.1">D70</text>
<text x="193.8" y="153.7">AGND</text>
<text x="202.9" y="153.7">AGND</text>
<text x="214.8" y="151.4" transform="rotate(-90 214.8 151.4)">IC30.2</text>
<text x="220.1" y="151.4" transform="rotate(-90 220.1 151.4)">IC10.2</text>
<text x="230.9" y="151.8" transform="rotate(-90 230.9 151.8)">IC61.2</text>
<text x="236.7" y="151.6" transform="rotate(-90 236.7 151.6)">IC71.2</text>
<text x="242.7" y="153.7">AGND</text>
<text x="250" y="153.7">AGND</text>
<text x="264.6" y="153.7">AGND</text>
<text x="275.6" y="153.7">AGND</text>
<text x="27.3" y="158.7">HSMC_DA2_CLR</text>
<text x="47.8" y="161.1">RA70A</text>
<text x="50.2" y="157.6">22R</text>
<text x="58.1" y="158.7">DA2_CLR</text>
<text x="123.9" y="160.9">IC71.1</text>
<text x="126.6" y="159.1">LT1815CS5</text>
<text x="142.1" y="157.3">AGND</text>
<text x="198.9" y="161.8">C24</text>
<text x="208.4" y="161.7">C54</text>
<text x="245.3" y="160.1">C64</text>
<text x="252.6" y="160.1">C74</text>
<text x="267.3" y="160.1">C26</text>
<text x="278.2" y="160.1">C46</text>
<text x="28.3" y="167.9">HSMC_DA1_CS</text>
<text x="47.7" y="166.8">RA60D</text>
<text x="58.1" y="167.9">DA1_CS</text>
<text x="78.4" y="164.3">10uF/10V</text>
<text x="91.4" y="168" transform="rotate(-90 91.4 168)">AGND</text>
<text x="168.2" y="165">AGND</text>
<text x="198.9" y="163.6">100n</text>
<text x="208" y="163.6">100n</text>
<text x="214.4" y="162.4">V-</text>
<text x="245.1" y="163.6">100n</text>
<text x="252.4" y="163.6">100n</text>
<text x="267.1" y="163.6">100n</text>
<text x="278" y="163.6">100n</text>
<text x="28.1" y="173.3">HSMC_DA_SCK</text>
<text x="47.7" y="172.3">RA60C</text>
<text x="50.2" y="170.2">22R</text>
<text x="58.1" y="173.3">DA1_SCK</text>
<text x="81.5" y="169">C62</text>
<text x="98.7" y="170.5">AGND</text>
<text x="105.2" y="173.3">C60</text>
<text x="110.2" y="170.6">V+</text>
<text x="137" y="172.2">24R9</text>
<text x="148" y="172.2">24R9</text>
<text x="157.7" y="171.5">L60</text>
<text x="193.8" y="168.3">AGND</text>
<text x="202.9" y="168.3">AGND</text>
<text x="242.7" y="168.3">AGND</text>
<text x="250" y="168.3">AGND</text>
<text x="264.6" y="168.3">AGND</text>
<text x="275.6" y="168.3">AGND</text>
<text x="25.8" y="178.8">HSMC_DA1_DOUT</text>
<text x="47.8" y="177.8">RA60B</text>
<text x="50.2" y="175.7">22R</text>
<text x="58.1" y="178.8">DA1_DIN</text>
<text x="104.7" y="178.1">100n</text>
<text x="121" y="176.5">C61</text>
<text x="138" y="175.7">R61</text>
<text x="149" y="175.7">R62</text>
<text x="156.4" y="176.5">742792651</text>
<text x="175.1" y="177">CONSMA002</text>
<text x="175.1" y="175.2">J5</text>
<text x="27.3" y="184.3">HSMC_DA1_CLR</text>
<text x="47.8" y="183.2">RA60A</text>
<text x="50.2" y="181.2">22R</text>
<text x="58.1" y="184.3">DA1_CLR</text>
<text x="120.8" y="180">1n</text>
<text x="145.8" y="182.3">GBLC03CI</text>
<text x="147.7" y="180.3">D60</text>
<text x="50.2" y="186.7">22R</text>
<text x="59" y="190.6">R3</text>
<text x="123.9" y="190.2">IC61.1</text>
<text x="126.6" y="188.3">LT1815CS5</text>
<text x="142.1" y="186.6">AGND</text>
<text x="54.3" y="197.6">AGND</text>
<text x="58.5" y="194.2">0R</text>
<text x="61.7" y="197.1">GND</text>
</g>
<g font-size="1.8" fill="#008000">
<text x="75.3" y="23.2">Lab clock input</text>
<text x="71.6" y="35.9">Connects BNC to</text>
<text x="71.6" y="37.9">analog input 1</text>
<text x="193.6" y="141.2">LT1815-1</text>
<text x="204" y="141">LT1815-2</text>
<text x="231.8" y="138.5">2x25mA V+</text>
<text x="231.8" y="140.4">2x25mA V-</text>
<text x="264.7" y="140.4">Lt6363-1</text>
<text x="273.8" y="140.4">Lt6363-2</text>
</g>
<g font-size="1.5" fill="#505050">
<text x="66.5" y="36">1</text>
<text x="66.5" y="37.8">2</text>
<text x="115.5" y="41.4">1</text>
<text x="121.8" y="38.2" transform="rotate(-90 121.8 38.2)">3</text>
<text x="127.8" y="41.4">4</text>
<text x="170.7" y="41.4">4</text>
<text x="195.1" y="41.4">12</text>
<text x="115.5" y="46.9">8</text>
<text x="115.5" y="45.1">2</text>
<text x="115.5" y="43.3">7</text>
<text x="118.3" y="45.9">CM</text>
<text x="118.3" y="44.1">SD#</text>
<text x="127.8" y="46.9">5</text>
<text x="170.7" y="45.1">6</text>
<text x="175" y="45.9">AIN+</text>
<text x="175" y="42.3">VDD</text>
<text x="181.8" y="45.9">CMOS#/LVDS</text>
<text x="187.2" y="42.3">OVDD</text>
<text x="195.1" y="45.1">10</text>
<text x="121.8" y="51.6" transform="rotate(-90 121.8 51.6)">6</text>
<text x="170.7" y="48.8">7</text>
<text x="170.7" y="52.4">2</text>
<text x="175" y="49.6">AIN-</text>
<text x="175" y="53.2">REFIN</text>
<text x="187.6" y="49.6">SCK+</text>
<text x="188" y="51.4">SCK-</text>
<text x="195.1" y="48.8">16</text>
<text x="195.1" y="50.6">15</text>
<text x="88" y="57.9">4</text>
<text x="94.9" y="59.7">1</text>
<text x="170.7" y="56.1">3</text>
<text x="170.7" y="59.7">1</text>
<text x="175" y="56.9">REFOUT</text>
<text x="187.4" y="55.1">SDO+</text>
<text x="187.8" y="56.9">SDO-</text>
<text x="195.1" y="54.2">14</text>
<text x="195.1" y="56.1">13</text>
<text x="195.1" y="59.7">9</text>
<text x="88" y="61.6">3</text>
<text x="169.9" y="65.2">17</text>
<text x="170.7" y="61.6">5</text>
<text x="170.7" y="63.4">8</text>
<text x="175" y="60.5">GND</text>
<text x="175" y="62.4">GND</text>
<text x="175" y="64.2">GND</text>
<text x="187.6" y="60.5">CNV#</text>
<text x="195.1" y="65.2">11</text>
<text x="175" y="66">GND</text>
<text x="187" y="66">OGND</text>
<text x="41.4" y="85.3" transform="rotate(-90 41.4 85.3)">6</text>
<text x="62.4" y="87.2">4</text>
<text x="69.3" y="89">1</text>
<text x="41.4" y="94" transform="rotate(-90 41.4 94)">2</text>
<text x="62.4" y="90.8">3</text>
<text x="121.8" y="93" transform="rotate(-90 121.8 93)">3</text>
<text x="115.5" y="96.3">1</text>
<text x="115.5" y="101.8">8</text>
<text x="115.5" y="100">2</text>
<text x="115.5" y="98.1">7</text>
<text x="118.3" y="100.8">CM</text>
<text x="118.3" y="98.9">SD#</text>
<text x="127.8" y="96.3">4</text>
<text x="127.8" y="101.8">5</text>
<text x="170.7" y="100">6</text>
<text x="170.7" y="96.3">4</text>
<text x="175" y="100.8">AIN+</text>
<text x="175" y="97.1">VDD</text>
<text x="181.8" y="100.8">CMOS#/LVDS</text>
<text x="187.2" y="97.1">OVDD</text>
<text x="195.1" y="100">10</text>
<text x="195.1" y="96.3">12</text>
<text x="121.8" y="106.4" transform="rotate(-90 121.8 106.4)">6</text>
<text x="170.7" y="103.6">7</text>
<text x="170.7" y="107.3">2</text>
<text x="175" y="104.4">AIN-</text>
<text x="187.6" y="104.4">SCK+</text>
<text x="188" y="106.2">SCK-</text>
<text x="195.1" y="103.6">16</text>
<text x="195.1" y="105.4">15</text>
<text x="88" y="112.8">4</text>
<text x="170.7" y="110.9">3</text>
<text x="175" y="108.1">REFIN</text>
<text x="175" y="111.7">REFOUT</text>
<text x="187.4" y="109.9">SDO+</text>
<text x="187.8" y="111.7">SDO-</text>
<text x="195.1" y="109.1">14</text>
<text x="195.1" y="110.9">13</text>
<text x="88" y="116.4">3</text>
<text x="94.9" y="114.6">1</text>
<text x="170.7" y="114.6">1</text>
<text x="170.7" y="116.4">5</text>
<text x="170.7" y="118.2">8</text>
<text x="175" y="115.4">GND</text>
<text x="175" y="117.2">GND</text>
<text x="175" y="119">GND</text>
<text x="187.6" y="115.4">CNV#</text>
<text x="195.1" y="114.6">9</text>
<text x="169.9" y="120.1">17</text>
<text x="175" y="120.9">GND</text>
<text x="187" y="120.9">OGND</text>
<text x="195.1" y="120.1">11</text>
<text x="79.3" y="147.5">1</text>
<text x="79.3" y="149.3">2</text>
<text x="83.5" y="148.3">REF</text>
<text x="91.3" y="148.3">GND</text>
<text x="98.2" y="149.3">9</text>
<text x="98.2" y="147.5">10</text>
<text x="215.1" y="145.7" transform="rotate(-90 215.1 145.7)">6</text>
<text x="220.6" y="145.7" transform="rotate(-90 220.6 145.7)">6</text>
<text x="231.5" y="145.7" transform="rotate(-90 231.5 145.7)">6</text>
<text x="237" y="145.7" transform="rotate(-90 237 145.7)">6</text>
<text x="79.3" y="151.1">3</text>
<text x="79.3" y="153">4</text>
<text x="79.3" y="154.8">5</text>
<text x="83.5" y="150.1">CS#</text>
<text x="83.5" y="152">SCLK</text>
<text x="83.5" y="153.8">DIN</text>
<text x="83.5" y="155.6">CLR#</text>
<text x="90.5" y="155.6">VOUT</text>
<text x="91.5" y="150.1">VDD</text>
<text x="91.7" y="152">RFB</text>
<text x="92.2" y="153.8">INV</text>
<text x="98.2" y="154.8">6</text>
<text x="98.2" y="153">7</text>
<text x="98.2" y="151.1">8</text>
<text x="122.8" y="153">4</text>
<text x="129.6" y="154.8">1</text>
<text x="215.1" y="154.4" transform="rotate(-90 215.1 154.4)">2</text>
<text x="220.6" y="154.4" transform="rotate(-90 220.6 154.4)">2</text>
<text x="231.5" y="154.4" transform="rotate(-90 231.5 154.4)">2</text>
<text x="237" y="154.4" transform="rotate(-90 237 154.4)">2</text>
<text x="122.8" y="156.6">3</text>
<text x="79.3" y="176.7">1</text>
<text x="79.3" y="178.6">2</text>
<text x="83.5" y="177.6">REF</text>
<text x="83.5" y="179.4">CS#</text>
<text x="91.3" y="177.6">GND</text>
<text x="91.5" y="179.4">VDD</text>
<text x="98.2" y="178.6">9</text>
<text x="98.2" y="176.7">10</text>
<text x="79.3" y="180.4">3</text>
<text x="79.3" y="182.2">4</text>
<text x="79.3" y="184.1">5</text>
<text x="83.5" y="181.2">SCLK</text>
<text x="83.5" y="183">DIN</text>
<text x="83.5" y="184.9">CLR#</text>
<text x="90.5" y="184.9">VOUT</text>
<text x="91.7" y="181.2">RFB</text>
<text x="92.2" y="183">INV</text>
<text x="98.2" y="184.1">6</text>
<text x="98.2" y="182.2">7</text>
<text x="98.2" y="180.4">8</text>
<text x="122.8" y="185.9">3</text>
<text x="122.8" y="182.2">4</text>
<text x="129.6" y="184.1">1</text>
</g>
</svg>
